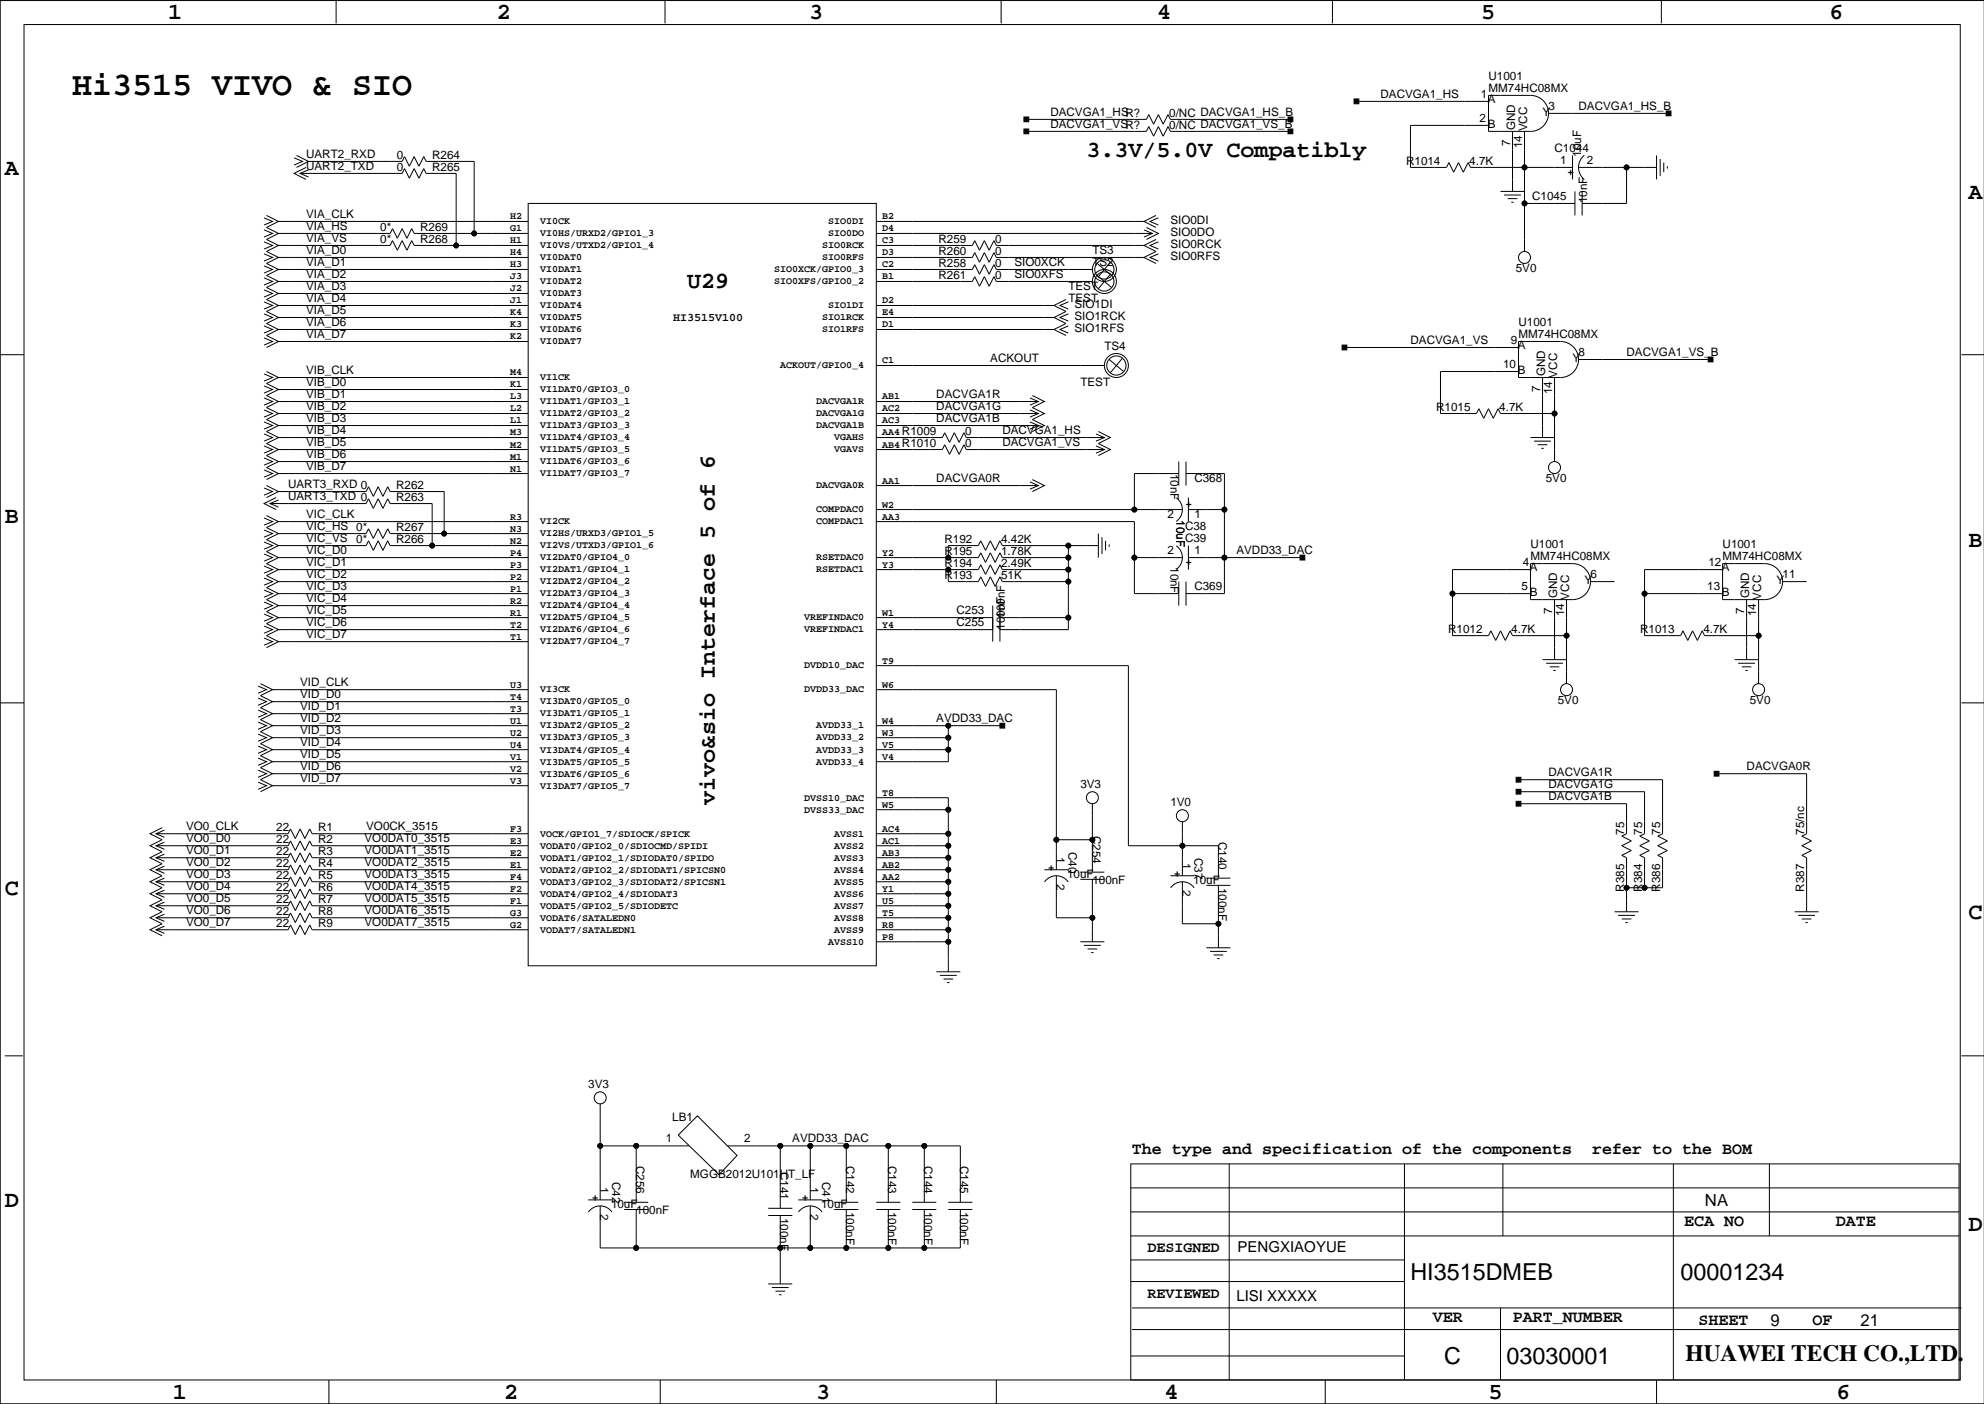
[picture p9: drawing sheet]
<svg xmlns="http://www.w3.org/2000/svg" width="420mm" height="297mm" viewBox="0 0 420 297" stroke-linecap="round" stroke-linejoin="round" font-family="sans-serif">
<g fill="none" stroke="#000" stroke-width=".21">
<path d="M0 -.1v297.1M71.1 0v4.9M140.7 0v4.9M211.8 0v4.9M281.9 0v4.9M351.5 0v4.9M5.1 5.2h409.7v286.8h-409.7zM419.9 .1h-419.9v296.9M62.2 33.4l1.8 .7-1.8 .8M62.7 32.9l2.6 1.2-2.6 1.3M63.5 36.7h21.6l.5-1 1 2 1-2 1 2 1.1-2 .5 1h6.3v15.2M64.8 35.4l-2.6 1.3 2.6 1.3"/>
<path d="M65.3 35.9l-1.8 .8 1.8 .8M65.3 34.1h19.8l.5-1 1 2.1 1-2.1 1 2.1 1.1-2.1 .5 1h10.1v15.3M217.2 27.8h25.4l.5-1 1 2 1-2 1 2 1-2 .5 1h25.4M217.2 25.3h25.4l.5-1.1 1 2.1 1-2.1 1 2.1 1-2.1 .5 1.1h25.4M287 21.4h28M315 20.2h8.8a3.8 3.8 0 0 1 3.9 3.8 3.8 3.8 0 0 1-3.9 3.8h-8.8zM315 26.5h-16.6v8.9h7.7l.5-1 1 2 1-2 1 2 1-2 .5 1h21.6M320 27.8v12.7M322.6 27.8v25.4M327.7 24h25.4M332.7 32.9v5.1M334 35.4h16.5"/>
<path d="M335.2 32.9a3.3 3.3 0 0 0 0 5.1M344.2 35.4v7.6h-9.4M350.5 32.9v5.1M351.3 33.6v3.6M352 34.4v2M352.8 35.2v.5M55.9 53.7l1.8 .8-1.8 .7M55.9 56.2l1.8 .8-1.8 .8M55.9 58.8l1.8 .7-1.8 .8M55.9 46.1l1.8 .7-1.8 .8M55.9 48.6l1.8 .8-1.8 .8M55.9 51.2l1.8 .7-1.8 .8"/>
<path d="M56.4 45.6l2.5 1.2-2.5 1.3 2.5 1.3-2.5 1.3 2.5 1.2-2.5 1.3 2.5 1.3-2.5 1.2 2.5 1.3-2.5 1.3 2.5 1.2-2.5 1.3 2.5 1.3-2.5 1.3 2.5 1.2-2.5 1.3 2.5 1.3-2.5 1.2 2.5 1.3-2.5 1.3 2.5 1.2-2.5 1.3M58.9 59.5h52.9M58.9 51.9h23.6l.6-1 1 2 1-2 1 2 1-2 .5 1h24.2M58.9 54.5h52.9M58.9 46.8h52.9M58.9 49.4h23.6l.6-1 1 2 1-2 1 2 1-2 .5 1h24.2M58.9 57h52.9M111.8 43h73.6v161.3h-73.6zM185.4 59.5h20.3l.5-1 1.1 2.1 1-2.1 1 2.1 1-2.1 .5 1h20.3M185.4 51.9h20.3l.5-1 1.1 2 1-2 1 2 1-2 .5 1h31.3M185.4 54.5h20.3l.5-1 1.1 2 1-2 1 2 1-2 .5 1h31.3M185.4 46.8h56.7"/>
<path d="M185.4 49.4h58.4M185.4 57h20.3l.5-1 1.1 2 1-2 1 2 1-2 .5 1h20.3M231.1 57h.1M231.1 54.5h.1M232.2 58.3l3 2.5M232.2 55.7l3 2.6M234.9 58l-2.5 3.1M234.9 55.5l-2.5 3M242.1 48.6l1.7 .8-1.7 .8M242.6 48.1l2.5 1.3-2.5 1.3M244.6 50.7l-2.5 1.2 2.5 1.3-2.5 1.3 2.5 1.2M244.6 45.6l-2.5 1.2 2.5 1.3"/>
<path d="M245.1 51.2l-1.8 .7 1.8 .8M245.1 53.7l-1.8 .8 1.8 .7M245.1 46.1l-1.8 .7 1.8 .8M317.5 40.5h5.1M318.3 41.3h3.5M319 42h2.1M319.8 42.8h.5M322.6 43h10.6M333.2 40.5v5.1M334.8 40.5v5.1M0 75h5.1M55.9 79.1l1.8 .8-1.8 .7"/>
<path d="M55.9 71.5l1.8 .7-1.8 .8M55.9 68.9l1.8 .8-1.8 .8M55.9 61.3l1.8 .8-1.8 .8M55.9 63.9l1.8 .7-1.8 .8M55.9 66.4l1.8 .8-1.8 .7M56.4 78.6l2.5 1.3-2.5 1.2 2.5 1.3-2.5 1.3 2.5 1.2-2.5 1.3 2.5 1.3-2.5 1.3 2.5 1.2-2.5 1.3 2.5 1.3-2.5 1.2 2.5 1.3-2.5 1.3 2.5 1.2-2.5 1.3 2.5 1.3-2.5 1.3M58.9 69.7h52.9M58.9 67.2h52.9M58.9 64.6h52.9M58.9 79.9h52.9M58.9 72.2h52.9M58.9 62.1h52.9"/>
<path d="M185.4 69.7h37.6M185.4 67.2h37.6M185.4 64.6h37.6M185.4 77.3h48.3M225.6 63.4l-2.6 1.2 2.6 1.3-2.6 1.3 2.6 1.2-2.6 1.3 2.6 1.3M226.1 66.4l-1.8 .8 1.8 .7M226.1 68.9l-1.8 .8 1.8 .8M226.1 63.9l-1.8 .7 1.8 .8M233.7 74.8h.1M234.7 76.1l3 2.5M237.5 75.8l-2.6 3.1M284.5 73.5h36.8"/>
<path d="M321.3 72.2h8.9a3.8 3.8 0 0 1 3.8 3.9 3.8 3.8 0 0 1-3.8 3.8h-8.9zM321.3 78.6h-16.5v8.9h7.6l.5-1 1 2 1.1-2 1 2 1-2 .5 1h11.4M326.4 79.9v12.7M328.9 79.9v17.7M334 76.1h27.9M415 75h4.9M55.9 81.6l1.8 .8-1.8 .8M55.9 84.2l1.8 .7-1.8 .8M55.9 86.7l1.8 .8-1.8 .8M55.9 89.3l1.8 .7-1.8 .8M55.9 91.8l1.8 .8-1.8 .7M55.9 94.3l1.8 .8-1.8 .8"/>
<path d="M55.9 96.9l1.8 .7-1.8 .8M55.9 99.4l1.8 .8-1.8 .8M58.9 92.6h52.9M58.9 87.5h52.9M58.9 95.1h52.9M58.9 90h52.9M58.9 84.9h52.9M58.9 82.4h52.9M58.9 97.6h52.9M185.4 92.6h14l.5-1 1 2 1-2 1 2 1.1-2 .5 1h29.2M185.4 87.5h34.3M185.4 95.1h14l.5-1 1 2 1-2 1 2 1.1-2 .5 1h29.2"/>
<path d="M185.4 90h34.3M185.4 84.9h34.3M217.9 84.2l1.8 .7-1.8 .8M217.9 86.7l1.8 .8-1.8 .8M217.9 89.3l1.8 .7-1.8 .8M218.4 83.7l2.6 1.2-2.6 1.3 2.6 1.3-2.6 1.3 2.6 1.2-2.6 1.3M231.9 94.3l1.8 .8-1.8 .8M231.9 91.8l1.8 .8-1.8 .7M232.4 91.3l2.5 1.3-2.5 1.2 2.5 1.3-2.5 1.3M249.4 97.6v5.1M251 97.6v5.1M323.8 92.6h5.1"/>
<path d="M324.6 93.3h3.6M325.4 94.1h2M326.1 94.9h.5M55.9 114.7l1.8 .7-1.8 .8M55.9 112.1l1.8 .8-1.8 .8M55.9 109.6l1.8 .7-1.8 .8M55.9 117.2l1.8 .8-1.8 .7M55.9 119.7l1.8 .8-1.8 .8M55.9 103.2l1.8 .8-1.8 .8M56.4 109.1l2.5 1.2-2.5 1.3 2.5 1.3-2.5 1.3 2.5 1.2-2.5 1.3 2.5 1.3-2.5 1.2 2.5 1.3-2.5 1.3 2.5 1.2-2.5 1.3 2.5 1.3-2.5 1.3 2.5 1.2-2.5 1.3 2.5 1.3-2.5 1.2 2.5 1.3-2.5 1.3 2.5 1.2-2.5 1.3M56.4 102.7l2.5 1.3-2.5 1.3M57.1 106.5h20.4l.5-1 1 2.1 1-2.1 1 2.1 1-2.1 .5 1h8.9v8.9"/>
<path d="M58.4 105.3l-2.5 1.2 2.5 1.3M58.9 105.8l-1.8 .7 1.8 .8M58.9 104h18.6l.5-1 1 2 1-2 1 2 1-2 .5 1h11.5v8.9M58.9 112.9h18.6l.5-1 1 2 1-2 1 2 1-2 .5 1h29.3M58.9 115.4h18.6l.5-1 1 2 1-2 1 2 1-2 .5 1h29.3M58.9 118h52.9M58.9 100.2h52.9M58.9 110.3h52.9M185.4 110.3h54.6v15.3h9.4M185.4 118h21.6l.5-1 1 2 1-2 1.1 2 1-2 .5 1h14M185.4 102.7h34.3M185.4 107.8h64.8"/>
<path d="M217.9 102l1.8 .7-1.8 .8M218.4 101.5l2.6 1.2-2.6 1.3M226.1 115.4v17.8h-14.5M232.4 115.4h-20.3l-.5-1-1 2-1.1-2-1 2-1-2-.5 1h-6.3v2.6M232.4 112.9v5.1M233.2 113.7v3.5M233.9 114.4v2M234.7 115.2v.5M240 118h10.2M248.9 115.5a3 3 0 0 1 0 5M248.9 105.3a3 3 0 0 1 0 5M249.4 100.2h-9.4v7.6"/>
<path d="M251 100.2h8.1v25.4h-8.1M251.5 118h24.1M251.5 105.3v5M251.5 115.4v5.1M251.5 107.8h7.6M323.8 119.2h8.9a3.8 3.8 0 0 1 3.9 3.8 3.8 3.8 0 0 1-3.9 3.9h-8.9zM364.5 119.2h8.9a3.8 3.8 0 0 1 3.8 3.8 3.8 3.8 0 0 1-3.8 3.9h-8.9zM55.9 135l1.8 .7-1.8 .8M55.9 132.4l1.8 .8-1.8 .8M55.9 122.3l1.8 .7-1.8 .8M55.9 124.8l1.8 .8-1.8 .8M55.9 127.4l1.8 .7-1.8 .8"/>
<path d="M55.9 129.9l1.8 .8-1.8 .7M58.9 120.5h52.9M58.9 125.6h52.9M58.9 123h52.9M58.9 130.7h52.9M58.9 133.2h52.9M58.9 135.7h52.9M58.9 128.1h52.9M185.4 120.5h21.6l.5-1 1 2 1-2 1.1 2 1-2 .5 1h14M185.4 130.7h24.7M185.4 133.2h24.7M200.7 120.5v2.5h6.3l.5-1 1 2.1 1-2.1 1.1 2.1 1-2.1 .5 1h14"/>
<path d="M210.1 128.1v7.6M211.6 130.7h14.5M211.6 128.1v7.6M249.4 123v5.1M251 123v5.1M307.3 125.6h16.5M323.8 120.5h-16.5v14h7.7l.5-1 1 2 1-2 1 2 1-2 .5 1h11.5M326.4 139.6h5.1M328.9 126.9v12.7M331.5 126.9v17.7M336.5 123h5.1M348 125.6h16.5"/>
<path d="M364.5 120.5h-16.5v14h7.6l.5-1 1 2 1-2 1.1 2 1-2 .5 1h11.4M367 139.6h5.1M369.6 126.9v12.7M372.1 126.9v17.7M377.2 123h5.1M0 148.7h5.1M54.6 147.7l1.8 .7-1.8 .8M54.6 150.2l1.8 .8-1.8 .8M54.6 152.8l1.8 .7-1.8 .8M54.6 155.3l1.8 .8-1.8 .7M54.6 157.8l1.8 .8-1.8 .8M54.6 145.1l1.8 .8-1.8 .8"/>
<path d="M55.1 144.6l2.6 1.3-2.6 1.3 2.6 1.2-2.6 1.3 2.6 1.3-2.6 1.3 2.6 1.2-2.6 1.3 2.6 1.3-2.6 1.2 2.6 1.3-2.6 1.3 2.6 1.2-2.6 1.3 2.6 1.3-2.6 1.3 2.6 1.2-2.6 1.3M57.7 156.1h54.1M57.7 153.5h54.1M57.7 158.6h54.1M57.7 145.9h54.1M57.7 151h54.1M57.7 148.4h54.1M185.4 156.1h15.3M185.4 153.5h26.7M185.4 158.6h15.3M185.4 145.9h38.1v38.1M185.4 140.8h53.4v38.1h19v6.9"/>
<path d="M200.7 153.5v7.6h-15.3M327.2 140.3h3.5M327.9 141.1h2M328.7 141.8h.5M367.8 140.3h3.5M368.6 141.1h2M369.3 141.8h.5M415 148.7h4.9M33 176.4h28l.5-1 1 2 1-2 1 2 1-2 .5 1h45.8M33 178.9h28l.5-1 1 2 1-2 1 2 1-2 .5 1h45.8M34.3 175.1l-2.6 1.3 2.6 1.3-2.6 1.2 2.6 1.3-2.6 1.3 2.6 1.2-2.6 1.3 2.6 1.3-2.6 1.2 2.6 1.3-2.6 1.3 2.6 1.3-2.6 1.2 2.6 1.3-2.6 1.3 2.6 1.2-2.6 1.3 2.6 1.3M34.8 175.6l-1.8 .8 1.8 .8"/>
<path d="M34.8 178.2l-1.8 .7 1.8 .8M54.6 165.5l1.8 .7-1.8 .8M54.6 162.9l1.8 .8-1.8 .8M54.6 160.4l1.8 .7-1.8 .8M57.7 161.1h54.1M57.7 166.2h54.1M57.7 163.7h54.1M185.4 168.8h15.3v36.8M185.4 171.3h15.3M185.4 176.4h15.3M185.4 178.9h15.3M223.5 177.7h7.6"/>
<path d="M231.1 170v14.5M250.2 173.8v11.5M321.3 170h22.9v6.4l-1 .5 2 1-2 1 2 1-2 1.1 1 .5v11.4M321.3 167.5h26.7v8.9l-1 .5 2 1-2 1 2 1-2 1.1 1 .5v6.3M321.3 165h30.5v11.4l-1 .5 2 1-2 1 2 1-2 1.1 1 .5v6.3h-7.6M363.2 163.7h19.1v12.7l-1 .5 2 1-2 1 2 1-2 1.1 1 .5v11.4M33 194.2h28l.5-1 1 2 1-2 1 2 1-2 .5 1h45.8M33 181.5h28l.5-1 1 2 1-2 1 2 1-2 .5 1h45.8M33 184h28l.5-1 1 2 1-2 1 2 1-2 .5 1h45.8M33 186.5h28l.5-1 1 2.1 1-2.1 1 2.1 1-2.1 .5 1h45.8M33 189.1h28l.5-1 1 2 1-2 1 2 1-2 .5 1h45.8M33 191.6h28l.5-1 1 2 1-2 1 2 1-2 .5 1h45.8"/>
<path d="M33 196.7h28l.5-1 1 2 1-2 1 2 1-2 .5 1h45.8M34.8 195.9l-1.8 .8 1.8 .8M34.8 180.7l-1.8 .8 1.8 .7M34.8 183.2l-1.8 .8 1.8 .8M34.8 185.8l-1.8 .7 1.8 .8M34.8 188.3l-1.8 .8 1.8 .8M34.8 190.9l-1.8 .7 1.8 .8M34.8 193.4l-1.8 .8 1.8 .7M185.4 194.2h15.3M185.4 181.5h15.3M185.4 184h15.3M185.4 186.5h15.3"/>
<path d="M185.4 189.1h15.3M185.4 191.6h15.3M185.4 196.7h15.3M185.4 199.2h15.3M221 184h5.1M221 186.6a3 3 0 0 1 5 0M223.5 185.3v8.9h7.6M228.6 199.2h5.1M228.6 184.5h5.1M228.6 186h5.1M231.1 186v13.2M247.6 185.3h5.1"/>
<path d="M247.7 187.8a3 3 0 0 1 5 0M250.2 186.5v8.9h7.6M255.3 185.8h5M255.3 187.3h5M257.8 187.3v13.2M341.6 192.9h5.1M342.4 193.7h3.5M343.2 194.4h2M343.9 195.2h.5M379.7 192.9h5.1M380.5 193.7h3.5M381.3 194.4h2"/>
<path d="M382 195.2h.5M198.1 205.6h5.1M198.9 206.4h3.5M199.6 207.1h2.1M200.4 207.9h.5M229.4 200h3.5M230.1 200.8h2.1M230.9 201.5h.5M255.3 200.5h5M256 201.3h3.6M256.8 202h2M257.6 202.8h.5"/>
<path d="M1 223.4h3.8M127 233.5v20.4M415 223.4h4.9M124.5 253.9h5M124.5 256.4a3 3 0 0 1 5 0M127 255.1v8.9h76.2v-8.1M127 242.4h18.8M132.1 254.4h5.1M132.1 255.9h5.1M134.6 242.4v12M134.6 255.9v8.1M143.5 240.1l4.1-4 8.4 8.4-3.9 4z"/>
<path d="M153.9 242.4h49.3v12M162.6 255.6h5M162.6 257.2h5M165.1 242.4v13.2M165.1 257.2v14.4M168.9 253.9h5.1M169 256.4a3 3 0 0 1 4.9 0M171.4 242.4v11.5M171.4 255.1v8.9M176.5 254.4h5.1M176.5 255.9h5.1M179.1 242.4v12"/>
<path d="M179.1 255.9v8.1M185.4 254.4h5.1M185.4 255.9h5.1M188 242.4v12M188 255.9v8.1M193 254.4h5.1M193 255.9h5.1M195.6 242.4v12M195.6 255.9v8.1M200.7 254.4h5M200.7 255.9h5M239.3 246.2h175.2v45.8h-175.2z"/>
<path d="M239.3 251.3h175.2M239.3 256.4h175.2M260.1 246.2v45.8M297.2 246.2v45.8M318 246.2v15.3M354.1 246.2v45.8M374.4 246.2v15.3M162.6 271.6h5M163.3 272.4h3.6M164.1 273.2h2M164.8 273.9h.6M239.3 266.6h57.9"/>
<path d="M239.3 261.5h175.2M239.3 271.1h57.9M239.5 276.7h175.5M317.5 276.7v15.3M0 297h419.9M69.6 292v5M139.7 292v5M210.8 292v5M239.3 286.9h57.9M239.5 281.3h175M280.4 292v5M350.5 292v5"/>
<path d="M383.5 287.4h.1"/>
<circle cx="322.6" cy="35.4" r=".51"/>
<circle cx="344.2" cy="35.4" r=".51"/>
<circle cx="96.5" cy="51.9" r=".51"/>
<circle cx="100.3" cy="49.4" r=".51"/>
<circle cx="233.7" cy="59.5" r="2.03"/>
<circle cx="233.7" cy="57" r="2.03"/>
<circle cx="233.7" cy="59.5" r="2.54"/>
<circle cx="233.7" cy="57" r="2.54"/>
<circle cx="322.6" cy="54.5" r="1.27"/>
<circle cx="322.6" cy="43" r=".51"/>
<circle cx="236.2" cy="77.3" r="2.03"/>
<circle cx="236.2" cy="77.3" r="2.54"/>
<circle cx="328.9" cy="98.9" r="1.27"/>
<circle cx="328.9" cy="87.5" r=".51"/>
<circle cx="91.4" cy="115.4" r=".51"/>
<circle cx="94" cy="112.9" r=".51"/>
<circle cx="200.7" cy="118" r=".51"/>
<circle cx="226.1" cy="118" r=".51"/>
<circle cx="226.1" cy="115.4" r=".51"/>
<circle cx="240" cy="107.8" r=".51"/>
<circle cx="240" cy="118" r=".51"/>
<circle cx="259.1" cy="107.8" r=".51"/>
<circle cx="259.1" cy="118" r=".51"/>
<circle cx="200.7" cy="120.5" r=".51"/>
<circle cx="226.1" cy="120.5" r=".51"/>
<circle cx="226.1" cy="130.7" r=".51"/>
<circle cx="226.1" cy="123" r=".51"/>
<circle cx="307.3" cy="125.6" r=".51"/>
<circle cx="331.5" cy="134.5" r=".51"/>
<circle cx="348" cy="125.6" r=".51"/>
<circle cx="372.1" cy="134.5" r=".51"/>
<circle cx="200.7" cy="153.5" r=".51"/>
<circle cx="200.7" cy="158.6" r=".51"/>
<circle cx="200.7" cy="156.1" r=".51"/>
<circle cx="331.5" cy="145.9" r="1.27"/>
<circle cx="372.1" cy="145.9" r="1.27"/>
<circle cx="200.7" cy="176.4" r=".51"/>
<circle cx="200.7" cy="171.3" r=".51"/>
<circle cx="200.7" cy="178.9" r=".51"/>
<circle cx="223.5" cy="177.7" r=".51"/>
<circle cx="231.1" cy="168.8" r="1.27"/>
<circle cx="231.1" cy="177.7" r=".51"/>
<circle cx="250.2" cy="172.6" r="1.27"/>
<circle cx="250.2" cy="178.9" r=".51"/>
<circle cx="200.7" cy="189.1" r=".51"/>
<circle cx="200.7" cy="184" r=".51"/>
<circle cx="200.7" cy="194.2" r=".51"/>
<circle cx="200.7" cy="199.2" r=".51"/>
<circle cx="200.7" cy="181.5" r=".51"/>
<circle cx="200.7" cy="191.6" r=".51"/>
<circle cx="200.7" cy="196.7" r=".51"/>
<circle cx="200.7" cy="186.5" r=".51"/>
<circle cx="231.1" cy="194.2" r=".51"/>
<circle cx="257.8" cy="195.4" r=".51"/>
<circle cx="344.2" cy="187.8" r=".51"/>
<circle cx="348" cy="187.8" r=".51"/>
<circle cx="127" cy="232.3" r="1.27"/>
<circle cx="127" cy="242.4" r=".51"/>
<circle cx="134.6" cy="242.4" r=".51"/>
<circle cx="165.1" cy="242.4" r=".51"/>
<circle cx="171.4" cy="242.4" r=".51"/>
<circle cx="179.1" cy="242.4" r=".51"/>
<circle cx="188" cy="242.4" r=".51"/>
<circle cx="195.6" cy="242.4" r=".51"/>
<circle cx="134.6" cy="264" r=".51"/>
<circle cx="165.1" cy="264" r=".51"/>
<circle cx="171.4" cy="264" r=".51"/>
<circle cx="179.1" cy="264" r=".51"/>
<circle cx="188" cy="264" r=".51"/>
<circle cx="195.6" cy="264" r=".51"/>
</g>
<g fill="#000" stroke="#000" stroke-width=".21">
<path d="M216.7 24.8h1v1h-1z" fill-rule="evenodd"/>
<path d="M216.7 27.3h1v1h-1z" fill-rule="evenodd"/>
<path d="M272.5 24.8h1.1v1h-1.1z" fill-rule="evenodd"/>
<path d="M272.5 27.3h1.1v1h-1.1z" fill-rule="evenodd"/>
<path d="M286.5 20.9h1v1.1h-1z" fill-rule="evenodd"/>
<path d="M352.6 23.5h1v1h-1z" fill-rule="evenodd"/>
<path d="M284 73h1v1h-1z" fill-rule="evenodd"/>
<path d="M361.4 75.6h1.1v1h-1.1z" fill-rule="evenodd"/>
<path d="M275.1 117.5h1v1h-1z" fill-rule="evenodd"/>
<path d="M211.6 153h1v1h-1z" fill-rule="evenodd"/>
<path d="M320.8 169.5h1v1h-1z" fill-rule="evenodd"/>
<path d="M320.8 167h1v1h-1z" fill-rule="evenodd"/>
<path d="M320.8 164.5h1v1h-1z" fill-rule="evenodd"/>
<path d="M362.7 163.2h1v1h-1z" fill-rule="evenodd"/>
<circle cx="322.6" cy="35.4" r=".51"/>
<circle cx="344.2" cy="35.4" r=".51"/>
<circle cx="96.5" cy="51.9" r=".51"/>
<circle cx="100.3" cy="49.4" r=".51"/>
<circle cx="322.6" cy="43" r=".51"/>
<circle cx="328.9" cy="87.5" r=".51"/>
<circle cx="91.4" cy="115.4" r=".51"/>
<circle cx="94" cy="112.9" r=".51"/>
<circle cx="200.7" cy="118" r=".51"/>
<circle cx="226.1" cy="118" r=".51"/>
<circle cx="226.1" cy="115.4" r=".51"/>
<circle cx="240" cy="107.8" r=".51"/>
<circle cx="240" cy="118" r=".51"/>
<circle cx="259.1" cy="107.8" r=".51"/>
<circle cx="259.1" cy="118" r=".51"/>
<circle cx="200.7" cy="120.5" r=".51"/>
<circle cx="226.1" cy="120.5" r=".51"/>
<circle cx="226.1" cy="130.7" r=".51"/>
<circle cx="226.1" cy="123" r=".51"/>
<circle cx="307.3" cy="125.6" r=".51"/>
<circle cx="331.5" cy="134.5" r=".51"/>
<circle cx="348" cy="125.6" r=".51"/>
<circle cx="372.1" cy="134.5" r=".51"/>
<circle cx="200.7" cy="153.5" r=".51"/>
<circle cx="200.7" cy="158.6" r=".51"/>
<circle cx="200.7" cy="156.1" r=".51"/>
<circle cx="200.7" cy="176.4" r=".51"/>
<circle cx="200.7" cy="171.3" r=".51"/>
<circle cx="200.7" cy="178.9" r=".51"/>
<circle cx="223.5" cy="177.7" r=".51"/>
<circle cx="231.1" cy="177.7" r=".51"/>
<circle cx="250.2" cy="178.9" r=".51"/>
<circle cx="200.7" cy="189.1" r=".51"/>
<circle cx="200.7" cy="184" r=".51"/>
<circle cx="200.7" cy="194.2" r=".51"/>
<circle cx="200.7" cy="199.2" r=".51"/>
<circle cx="200.7" cy="181.5" r=".51"/>
<circle cx="200.7" cy="191.6" r=".51"/>
<circle cx="200.7" cy="196.7" r=".51"/>
<circle cx="200.7" cy="186.5" r=".51"/>
<circle cx="231.1" cy="194.2" r=".51"/>
<circle cx="257.8" cy="195.4" r=".51"/>
<circle cx="344.2" cy="187.8" r=".51"/>
<circle cx="348" cy="187.8" r=".51"/>
<circle cx="127" cy="242.4" r=".51"/>
<circle cx="134.6" cy="242.4" r=".51"/>
<circle cx="165.1" cy="242.4" r=".51"/>
<circle cx="171.4" cy="242.4" r=".51"/>
<circle cx="179.1" cy="242.4" r=".51"/>
<circle cx="188" cy="242.4" r=".51"/>
<circle cx="195.6" cy="242.4" r=".51"/>
<circle cx="134.6" cy="264" r=".51"/>
<circle cx="165.1" cy="264" r=".51"/>
<circle cx="171.4" cy="264" r=".51"/>
<circle cx="179.1" cy="264" r=".51"/>
<circle cx="188" cy="264" r=".51"/>
<circle cx="195.6" cy="264" r=".51"/>
</g>
<text font-size="7.1" x="15.2" y="20">Hi3515 VIVO &amp; SIO</text>
<g font-size="4.9">
<text x="35.6" y="3.9">1</text>
<text x="105.2" y="3.9">2</text>
<text x="171.2" y="3.9">3</text>
<text x="244.9" y="3.9">4</text>
<text x="313.4" y="3.9">5</text>
<text x="387.1" y="3.9">6</text>
<text x="229.9" y="33.1">3.3V/5.0V Compatibly</text>
<text x="1" y="36.9">A</text>
<text x="416.6" y="42">A</text>
<text x="145.4" y="60.9">U29</text>
<text x="1" y="110.6">B</text>
<text x="416.6" y="115.7">B</text>
<text x="151.2" y="170.3" transform="rotate(-90 151.2 170.3)">vivo&amp;sio Interface 5 of 6</text>
<text x="1" y="189.3">C</text>
<text x="416.6" y="194.4">C</text>
<text x="1" y="255.4">D</text>
<text x="416.6" y="260.5">D</text>
<text x="298.5" y="270.9">HI3515DMEB</text>
<text x="355.6" y="270.9">00001234</text>
<text x="305.6" y="288.7">C</text>
<text x="318.8" y="288.7">03030001</text>
<text x="356.6" y="288">HUAWEI TECH CO.,LTD.</text>
<text x="36.6" y="296">1</text>
<text x="106.7" y="296">2</text>
<text x="172.7" y="296">3</text>
<text x="246.4" y="296">4</text>
<text x="315" y="296">5</text>
<text x="388.6" y="296">6</text>
</g>
<g font-size="3.5">
<text x="239.5" y="244.2">The type and specification of the components</text>
<text x="336.9" y="244.2">refer to the BOM</text>
<text x="360.8" y="255.1">NA</text>
<text x="356.4" y="259.4">ECA NO</text>
<text x="388.5" y="259.4">DATE</text>
<text x="303.1" y="279.7">VER</text>
<text x="320.1" y="279.7">PART_NUMBER</text>
<text x="359.4" y="280.3">SHEET</text>
<text x="374.6" y="280.5">9</text>
<text x="383.5" y="280.3">OF</text>
<text x="393.7" y="280.5">21</text>
</g>
<g font-size="3.2">
<text x="242.8" y="264.9">DESIGNED</text>
<text x="261.9" y="264.9">PENGXIAOYUE</text>
<text x="242.8" y="274.5">REVIEWED</text>
<text x="261.6" y="275.3">LISI XXXXX</text>
</g>
<g font-size="2.5">
<text x="315" y="16.9">U1001</text>
<text x="292.1" y="20.7">DACVGA1_HS</text>
<text x="313.3" y="20.7">1</text>
<text x="314.8" y="21.7">A</text>
<text x="315" y="19.4">MM74HC08MX</text>
<text x="327.7" y="23.3">3</text>
<text x="334" y="23.3">DACVGA1_HS_B</text>
<text x="222.2" y="27.1">DACVGA1_VSR?</text>
<text x="222.2" y="24.5">DACVGA1_HSR?</text>
<text x="247.4" y="24.8">0/NC DACVGA1_HS_B</text>
<text x="247.4" y="27.3">0/NC DACVGA1_VS_B</text>
<text x="313.1" y="25.8">2</text>
<text x="314.8" y="27.1">B</text>
<text x="320.6" y="27.5" transform="rotate(-90 320.6 27.5)">GND</text>
<text x="323.1" y="27.8" transform="rotate(-90 323.1 27.8)">VCC</text>
<text x="326.4" y="24.5">Y</text>
<text x="64.8" y="33.4">UART2_RXD</text>
<text x="64.8" y="36">UART2_TXD</text>
<text x="84" y="33.7">0</text>
<text x="91.4" y="33.7">R264</text>
<text x="297.5" y="34.9">R1014</text>
<text x="310.9" y="34.9">4.7K</text>
<text x="319.5" y="30.8" transform="rotate(-90 319.5 30.8)">7</text>
<text x="322.1" y="31.4" transform="rotate(-90 322.1 31.4)">14</text>
<text x="328.9" y="32.1">C1044</text>
<text x="330.1" y="34.7">1</text>
<text x="334.5" y="33.1" transform="rotate(-90 334.5 33.1)">10uF</text>
<text x="335.8" y="34.7">2</text>
<text x="84" y="36.2">0</text>
<text x="91.4" y="36.2">R265</text>
<text x="333" y="37.2" transform="rotate(-90 333 37.2)">+</text>
<text x="64.8" y="46.1">VIA_CLK</text>
<text x="247.6" y="47.4">SIO0DI</text>
<text x="324.2" y="42.3">C1045</text>
<text x="335.8" y="43" transform="rotate(-90 335.8 43)">10nF</text>
<text x="64.8" y="48.7">VIA_HS</text>
<text x="64.8" y="53.7">VIA_D0</text>
<text x="64.8" y="51.2">VIA_VS</text>
<text x="80.5" y="48.9">0*</text>
<text x="80.5" y="51.4">0*</text>
<text x="88.9" y="48.9">R269</text>
<text x="88.9" y="51.4">R268</text>
<text x="198.6" y="54">R260</text>
<text x="198.6" y="51.4">R259</text>
<text x="210.6" y="54">0</text>
<text x="210.6" y="51.4">0</text>
<text x="231.1" y="53.7">TS3</text>
<text x="247.6" y="52.5">SIO0RCK</text>
<text x="247.6" y="49.9">SIO0DO</text>
<text x="64.8" y="58.8">VIA_D2</text>
<text x="64.8" y="56.3">VIA_D1</text>
<text x="198.6" y="56.5">R258</text>
<text x="198.6" y="59.1">R261</text>
<text x="210.6" y="56.5">0</text>
<text x="210.6" y="59.1">0</text>
<text x="214.6" y="56.3">SIO0XCK</text>
<text x="214.6" y="58.8">SIO0XFS</text>
<text x="231.1" y="56.3">TS2</text>
<text x="247.6" y="55">SIO0RFS</text>
<text x="320.7" y="57.5">5V0</text>
<text x="64.8" y="61.4">VIA_D3</text>
<text x="64.8" y="63.9">VIA_D4</text>
<text x="226.1" y="63.9">TEST</text>
<text x="226.1" y="61.4">TEST</text>
<text x="227.3" y="65.2">SIO1DI</text>
<text x="64.8" y="69">VIA_D6</text>
<text x="64.8" y="66.4">VIA_D5</text>
<text x="64.8" y="71.5">VIA_D7</text>
<text x="142.5" y="67.9">HI3515V100</text>
<text x="227.3" y="67.7">SIO1RCK</text>
<text x="227.3" y="70.2">SIO1RFS</text>
<text x="321.3" y="71.5">MM74HC08MX</text>
<text x="321.3" y="69">U1001</text>
<text x="209.5" y="76.6">ACKOUT</text>
<text x="233.7" y="74.1">TS4</text>
<text x="298.5" y="72.8">DACVGA1_VS</text>
<text x="318.1" y="77.9">10</text>
<text x="319.7" y="72.8">9</text>
<text x="321.2" y="73.8">A</text>
<text x="332.7" y="76.6">Y</text>
<text x="334" y="75.3">8</text>
<text x="344.2" y="75.3">DACVGA1_VS_B</text>
<text x="64.8" y="81.7">VIB_D0</text>
<text x="64.8" y="79.1">VIB_CLK</text>
<text x="228.6" y="81.7">TEST</text>
<text x="321.2" y="79.1">B</text>
<text x="325.9" y="82.9" transform="rotate(-90 325.9 82.9)">7</text>
<text x="326.9" y="79.6" transform="rotate(-90 326.9 79.6)">GND</text>
<text x="328.4" y="83.4" transform="rotate(-90 328.4 83.4)">14</text>
<text x="329.5" y="79.9" transform="rotate(-90 329.5 79.9)">VCC</text>
<text x="64.8" y="86.8">VIB_D2</text>
<text x="64.8" y="89.3">VIB_D3</text>
<text x="64.8" y="84.2">VIB_D1</text>
<text x="198.1" y="84.2">DACVGA1R</text>
<text x="198.1" y="89.3">DACVGA1B</text>
<text x="198.1" y="86.8">DACVGA1G</text>
<text x="303.9" y="87">R1015</text>
<text x="317.2" y="87">4.7K</text>
<text x="64.8" y="94.4">VIB_D5</text>
<text x="64.8" y="91.8">VIB_D4</text>
<text x="190.8" y="94.6">R1010</text>
<text x="190.8" y="92.1">R1009</text>
<text x="204.2" y="94.6">0</text>
<text x="204.2" y="92.1">0</text>
<text x="212.1" y="91.8">DACVGA1_HS</text>
<text x="212.1" y="94.4">DACVGA1_VS</text>
<text x="64.8" y="99.5">VIB_D7</text>
<text x="64.8" y="96.9">VIB_D6</text>
<text x="198.1" y="102">DACVGA0R</text>
<text x="247.6" y="100.2" transform="rotate(90 247.6 100.2)">10nF</text>
<text x="252.7" y="102">C368</text>
<text x="327.1" y="102">5V0</text>
<text x="61" y="105.8">UART3_TXD 0</text>
<text x="61" y="103.3">UART3_RXD 0</text>
<text x="83.8" y="106.1">R263</text>
<text x="83.8" y="103.5">R262</text>
<text x="250.9" y="106" transform="rotate(90 250.9 106)">+</text>
<text x="64.8" y="109.6">VIC_CLK</text>
<text x="64.8" y="112.2">VIC_HS 0*</text>
<text x="83.8" y="112.4">R267</text>
<text x="247" y="109.6">2</text>
<text x="248.9" y="110.1" transform="rotate(90 248.9 110.1)">10uF</text>
<text x="250.7" y="112.1">C38</text>
<text x="252.7" y="109.6">1</text>
<text x="64.8" y="117.2">VIC_D0</text>
<text x="64.8" y="119.8">VIC_D1</text>
<text x="64.8" y="114.7">VIC_VS</text>
<text x="75.4" y="114.9">0*</text>
<text x="83.8" y="114.9">R266</text>
<text x="199.8" y="117.5">R195</text>
<text x="199.8" y="114.9">R192</text>
<text x="211.8" y="117.5">1.78K</text>
<text x="211.8" y="114.9">4.42K</text>
<text x="247" y="117.2">2</text>
<text x="247.6" y="120" transform="rotate(90 247.6 120)">10nF</text>
<text x="250.7" y="114.7">C39</text>
<text x="250.9" y="118.3" transform="rotate(90 250.9 118.3)">+</text>
<text x="252.7" y="117.2">1</text>
<text x="261.6" y="117.2">AVDD33_DAC</text>
<text x="322.2" y="119.8">4</text>
<text x="323.9" y="118.5">MM74HC08MX</text>
<text x="323.9" y="116">U1001</text>
<text x="361.5" y="119.8">12</text>
<text x="364.5" y="118.5">MM74HC08MX</text>
<text x="364.5" y="116">U1001</text>
<text x="64.8" y="122.3">VIC_D2</text>
<text x="64.8" y="124.9">VIC_D3</text>
<text x="199.8" y="122.6">R193</text>
<text x="199.8" y="120">R194</text>
<text x="211.8" y="122.6">51K</text>
<text x="211.8" y="120">2.49K</text>
<text x="252.7" y="124.9">C369</text>
<text x="322" y="124.9">5</text>
<text x="323.7" y="120.8">A</text>
<text x="335.3" y="123.6">Y</text>
<text x="336.6" y="122.3">6</text>
<text x="361.2" y="124.9">13</text>
<text x="364.4" y="120.8">A</text>
<text x="375.9" y="123.6">Y</text>
<text x="377.2" y="122.3">11</text>
<text x="64.8" y="127.4">VIC_D4</text>
<text x="64.8" y="129.9">VIC_D5</text>
<text x="202.4" y="129.9">C253</text>
<text x="212.6" y="130.7" transform="rotate(-90 212.6 130.7)">100nF</text>
<text x="323.7" y="126.1">B</text>
<text x="328.4" y="129.9" transform="rotate(-90 328.4 129.9)">7</text>
<text x="329.5" y="126.6" transform="rotate(-90 329.5 126.6)">GND</text>
<text x="331" y="130.4" transform="rotate(-90 331 130.4)">14</text>
<text x="332" y="126.9" transform="rotate(-90 332 126.9)">VCC</text>
<text x="364.4" y="126.1">B</text>
<text x="369.1" y="129.9" transform="rotate(-90 369.1 129.9)">7</text>
<text x="370.1" y="126.6" transform="rotate(-90 370.1 126.6)">GND</text>
<text x="371.6" y="130.4" transform="rotate(-90 371.6 130.4)">14</text>
<text x="372.6" y="126.9" transform="rotate(-90 372.6 126.9)">VCC</text>
<text x="64.8" y="132.5">VIC_D6</text>
<text x="64.8" y="135">VIC_D7</text>
<text x="202.4" y="132.5">C255</text>
<text x="212.6" y="133.2" transform="rotate(-90 212.6 133.2)">100nF</text>
<text x="306.4" y="134">R1012</text>
<text x="319.8" y="134">4.7K</text>
<text x="347.1" y="134">R1013</text>
<text x="360.4" y="134">4.7K</text>
<text x="63.5" y="147.7">VID_D0</text>
<text x="63.5" y="145.2">VID_CLK</text>
<text x="329.6" y="149">5V0</text>
<text x="370.3" y="149">5V0</text>
<text x="63.5" y="152.8">VID_D2</text>
<text x="63.5" y="155.3">VID_D3</text>
<text x="63.5" y="150.3">VID_D1</text>
<text x="198.1" y="152.8">AVDD33_DAC</text>
<text x="63.5" y="157.9">VID_D4</text>
<text x="63.5" y="160.4">VID_D5</text>
<text x="63.5" y="163">VID_D6</text>
<text x="63.5" y="165.5">VID_D7</text>
<text x="228.6" y="166.8">3V3</text>
<text x="327.7" y="164.2">DACVGA1R</text>
<text x="327.7" y="166.8">DACVGA1G</text>
<text x="369.6" y="163">DACVGA0R</text>
<text x="247.6" y="170.6">1V0</text>
<text x="327.7" y="169.3">DACVGA1B</text>
<text x="39.4" y="178.2">VO0_D0</text>
<text x="39.4" y="175.7">VO0_CLK</text>
<text x="58.5" y="178.4">22</text>
<text x="58.5" y="175.9">22</text>
<text x="67.3" y="178.4">R2</text>
<text x="67.3" y="175.9">R1</text>
<text x="77.1" y="178.2">VO0DAT0_3515</text>
<text x="77.5" y="175.7">VO0CK_3515</text>
<text x="231.1" y="176.8" transform="rotate(90 231.1 176.8)">C254</text>
<text x="257.8" y="178.1" transform="rotate(90 257.8 178.1)">C140</text>
<text x="343.7" y="176.6" transform="rotate(-90 343.7 176.6)">75</text>
<text x="347.5" y="176.6" transform="rotate(-90 347.5 176.6)">75</text>
<text x="351.3" y="176.6" transform="rotate(-90 351.3 176.6)">75</text>
<text x="381.8" y="176.6" transform="rotate(-90 381.8 176.6)">75/nc</text>
<text x="39.4" y="180.7">VO0_D1</text>
<text x="39.4" y="183.3">VO0_D2</text>
<text x="39.4" y="185.8">VO0_D3</text>
<text x="58.5" y="183.5">22</text>
<text x="58.5" y="181">22</text>
<text x="67.3" y="183.5">R4</text>
<text x="67.3" y="181">R3</text>
<text x="77.1" y="180.7">VO0DAT1_3515</text>
<text x="77.1" y="183.3">VO0DAT2_3515</text>
<text x="77.1" y="185.8">VO0DAT3_3515</text>
<text x="221.7" y="184.3">+</text>
<text x="223.5" y="181.4" transform="rotate(90 223.5 181.4)">1</text>
<text x="225.8" y="185.8">10uF</text>
<text x="226.1" y="180.2" transform="rotate(90 226.1 180.2)">C40</text>
<text x="248.4" y="185.5">+</text>
<text x="250.2" y="182.6" transform="rotate(90 250.2 182.6)">1</text>
<text x="252.7" y="181.5" transform="rotate(90 252.7 181.5)">C37</text>
<text x="39.4" y="188.4">VO0_D4</text>
<text x="39.4" y="190.9">VO0_D5</text>
<text x="58.5" y="191.1">22</text>
<text x="58.5" y="188.6">22</text>
<text x="58.5" y="186.1">22</text>
<text x="67.3" y="191.1">R7</text>
<text x="67.3" y="188.6">R6</text>
<text x="67.3" y="186.1">R5</text>
<text x="77.1" y="188.4">VO0DAT4_3515</text>
<text x="77.1" y="190.9">VO0DAT5_3515</text>
<text x="223.5" y="187.1" transform="rotate(90 223.5 187.1)">2</text>
<text x="231.1" y="187.1">100nF</text>
<text x="250.2" y="188.3" transform="rotate(90 250.2 188.3)">2</text>
<text x="252.5" y="187.1">10uF</text>
<text x="257.8" y="187.8" transform="rotate(90 257.8 187.8)">100nF</text>
<text x="343.7" y="188.6" transform="rotate(-90 343.7 188.6)">R385</text>
<text x="347.5" y="188.6" transform="rotate(-90 347.5 188.6)">R384</text>
<text x="351.3" y="188.6" transform="rotate(-90 351.3 188.6)">R386</text>
<text x="381.8" y="188.6" transform="rotate(-90 381.8 188.6)">R387</text>
<text x="39.4" y="193.4">VO0_D6</text>
<text x="39.4" y="196">VO0_D7</text>
<text x="58.5" y="196.2">22</text>
<text x="58.5" y="193.7">22</text>
<text x="67.3" y="196.2">R9</text>
<text x="67.3" y="193.7">R8</text>
<text x="77.1" y="196">VO0DAT7_3515</text>
<text x="77.1" y="193.4">VO0DAT6_3515</text>
<text x="124.5" y="230.3">3V3</text>
<text x="142.2" y="237.1">LB1</text>
<text x="140.9" y="241.7">1</text>
<text x="157.5" y="241.7">2</text>
<text x="167.6" y="241.7">AVDD33_DAC</text>
<text x="127" y="251.2" transform="rotate(90 127 251.2)">1</text>
<text x="129.5" y="250" transform="rotate(90 129.5 250)">C42</text>
<text x="134.6" y="246.7" transform="rotate(90 134.6 246.7)">C256</text>
<text x="146" y="249.3">MGGB2012U101HT_LF</text>
<text x="165.1" y="248" transform="rotate(90 165.1 248)">C141</text>
<text x="171.4" y="251.2" transform="rotate(90 171.4 251.2)">1</text>
<text x="174" y="250" transform="rotate(90 174 250)">C41</text>
<text x="179.1" y="246.7" transform="rotate(90 179.1 246.7)">C142</text>
<text x="188" y="246.7" transform="rotate(90 188 246.7)">C143</text>
<text x="195.6" y="246.7" transform="rotate(90 195.6 246.7)">C144</text>
<text x="203.2" y="246.7" transform="rotate(90 203.2 246.7)">C145</text>
<text x="125.2" y="254.1">+</text>
<text x="127" y="256.9" transform="rotate(90 127 256.9)">2</text>
<text x="129.3" y="255.7">10uF</text>
<text x="134.6" y="256.9">100nF</text>
<text x="165.1" y="257.7" transform="rotate(90 165.1 257.7)">100nF</text>
<text x="169.7" y="254.1">+</text>
<text x="171.4" y="256.9" transform="rotate(90 171.4 256.9)">2</text>
<text x="173.7" y="255.7">10uF</text>
<text x="179.1" y="256.4" transform="rotate(90 179.1 256.4)">100nF</text>
<text x="188" y="256.4" transform="rotate(90 188 256.4)">100nF</text>
<text x="195.6" y="256.4" transform="rotate(90 195.6 256.4)">100nF</text>
<text x="203.2" y="256.4" transform="rotate(90 203.2 256.4)">100nF</text>
</g>
<g font-size="2.1">
<text x="107.9" y="46.4">H2</text>
<text x="114.3" y="47.4">VI0CK</text>
<text x="175.3" y="47.4">SIO0DI</text>
<text x="186.7" y="46.4">B2</text>
<text x="107.9" y="51.5">H1</text>
<text x="107.9" y="49">G1</text>
<text x="114.3" y="52.5">VI0VS/UTXD2/GPIO1_4</text>
<text x="114.3" y="50">VI0HS/URXD2/GPIO1_3</text>
<text x="174" y="52.5">SIO0RCK</text>
<text x="175.3" y="50">SIO0DO</text>
<text x="186.7" y="51.5">C3</text>
<text x="186.7" y="49">D4</text>
<text x="107.9" y="54">H4</text>
<text x="107.9" y="56.6">H3</text>
<text x="107.9" y="59.1">J3</text>
<text x="114.3" y="55.1">VI0DAT0</text>
<text x="114.3" y="57.6">VI0DAT1</text>
<text x="163.8" y="57.6">SIO0XCK/GPIO0_3</text>
<text x="174" y="55.1">SIO0RFS</text>
<text x="186.7" y="54">D3</text>
<text x="186.7" y="56.6">C2</text>
<text x="186.7" y="59.1">B1</text>
<text x="107.9" y="61.7">J2</text>
<text x="107.9" y="64.2">J1</text>
<text x="114.3" y="60.1">VI0DAT2</text>
<text x="114.3" y="62.7">VI0DAT3</text>
<text x="114.3" y="65.2">VI0DAT4</text>
<text x="163.8" y="60.1">SIO0XFS/GPIO0_2</text>
<text x="175.3" y="65.2">SIO1DI</text>
<text x="186.7" y="64.2">D2</text>
<text x="107.9" y="66.7">K4</text>
<text x="107.9" y="69.3">K3</text>
<text x="107.9" y="71.8">K2</text>
<text x="114.3" y="67.8">VI0DAT5</text>
<text x="114.3" y="70.3">VI0DAT6</text>
<text x="174" y="67.8">SIO1RCK</text>
<text x="174" y="70.3">SIO1RFS</text>
<text x="186.7" y="66.7">E4</text>
<text x="186.7" y="69.3">D1</text>
<text x="114.3" y="72.8">VI0DAT7</text>
<text x="165.1" y="77.9">ACKOUT/GPIO0_4</text>
<text x="186.7" y="76.9">C1</text>
<text x="107.9" y="79.4">M4</text>
<text x="107.9" y="82">K1</text>
<text x="114.3" y="80.5">VI1CK</text>
<text x="114.3" y="83">VI1DAT0/GPIO3_0</text>
<text x="107.9" y="84.5">L3</text>
<text x="107.9" y="87.1">L2</text>
<text x="107.9" y="89.6">L1</text>
<text x="114.3" y="85.5">VI1DAT1/GPIO3_1</text>
<text x="114.3" y="88.1">VI1DAT2/GPIO3_2</text>
<text x="172.7" y="85.5">DACVGA1R</text>
<text x="172.7" y="88.1">DACVGA1G</text>
<text x="186.7" y="84.5">AB1</text>
<text x="186.7" y="87.1">AC2</text>
<text x="186.7" y="89.6">AC3</text>
<text x="107.9" y="92.1">M3</text>
<text x="107.9" y="94.7">M2</text>
<text x="114.3" y="90.6">VI1DAT3/GPIO3_3</text>
<text x="114.3" y="93.2">VI1DAT4/GPIO3_4</text>
<text x="114.3" y="95.7">VI1DAT5/GPIO3_5</text>
<text x="172.7" y="90.6">DACVGA1B</text>
<text x="176.5" y="93.2">VGAHS</text>
<text x="176.5" y="95.7">VGAVS</text>
<text x="186.7" y="92.1">AA4</text>
<text x="186.7" y="94.7">AB4</text>
<text x="107.9" y="97.2">M1</text>
<text x="107.9" y="99.8">N1</text>
<text x="114.3" y="98.2">VI1DAT6/GPIO3_6</text>
<text x="114.3" y="100.8">VI1DAT7/GPIO3_7</text>
<text x="172.7" y="103.3">DACVGA0R</text>
<text x="186.7" y="102.3">AA1</text>
<text x="186.7" y="107.4">W2</text>
<text x="107.9" y="112.5">N3</text>
<text x="107.9" y="109.9">R3</text>
<text x="114.3" y="113.5">VI2HS/URXD3/GPIO1_5</text>
<text x="114.3" y="110.9">VI2CK</text>
<text x="172.7" y="108.4">COMPDAC0</text>
<text x="172.7" y="110.9">COMPDAC1</text>
<text x="186.7" y="109.9">AA3</text>
<text x="107.9" y="115">N2</text>
<text x="107.9" y="117.5">P4</text>
<text x="114.3" y="116">VI2VS/UTXD3/GPIO1_6</text>
<text x="114.3" y="118.6">VI2DAT0/GPIO4_0</text>
<text x="172.7" y="118.6">RSETDAC0</text>
<text x="186.7" y="117.5">Y2</text>
<text x="107.9" y="122.6">P2</text>
<text x="107.9" y="125.2">P1</text>
<text x="107.9" y="120.1">P3</text>
<text x="114.3" y="123.6">VI2DAT2/GPIO4_2</text>
<text x="114.3" y="121.1">VI2DAT1/GPIO4_1</text>
<text x="172.7" y="121.1">RSETDAC1</text>
<text x="186.7" y="120.1">Y3</text>
<text x="107.9" y="127.7">R2</text>
<text x="107.9" y="130.2">R1</text>
<text x="114.3" y="126.2">VI2DAT3/GPIO4_3</text>
<text x="114.3" y="128.7">VI2DAT4/GPIO4_4</text>
<text x="114.3" y="131.3">VI2DAT5/GPIO4_5</text>
<text x="170.2" y="131.3">VREFINDAC0</text>
<text x="186.7" y="130.2">W1</text>
<text x="107.9" y="132.8">T2</text>
<text x="107.9" y="135.3">T1</text>
<text x="114.3" y="133.8">VI2DAT6/GPIO4_6</text>
<text x="114.3" y="136.3">VI2DAT7/GPIO4_7</text>
<text x="170.2" y="133.8">VREFINDAC1</text>
<text x="186.7" y="132.8">Y4</text>
<text x="170.2" y="141.4">DVDD10_DAC</text>
<text x="186.7" y="140.4">T9</text>
<text x="107.9" y="148">T4</text>
<text x="107.9" y="145.5">U3</text>
<text x="114.3" y="149">VI3DAT0/GPIO5_0</text>
<text x="114.3" y="146.5">VI3CK</text>
<text x="170.2" y="146.5">DVDD33_DAC</text>
<text x="186.7" y="145.5">W6</text>
<text x="107.9" y="150.6">T3</text>
<text x="107.9" y="153.1">U1</text>
<text x="107.9" y="155.6">U2</text>
<text x="114.3" y="151.6">VI3DAT1/GPIO5_1</text>
<text x="114.3" y="154.1">VI3DAT2/GPIO5_2</text>
<text x="172.7" y="154.1">AVDD33_1</text>
<text x="186.7" y="155.6">W3</text>
<text x="186.7" y="153.1">W4</text>
<text x="107.9" y="158.2">U4</text>
<text x="107.9" y="160.7">V1</text>
<text x="114.3" y="156.7">VI3DAT3/GPIO5_3</text>
<text x="114.3" y="159.2">VI3DAT4/GPIO5_4</text>
<text x="114.3" y="161.7">VI3DAT5/GPIO5_5</text>
<text x="172.7" y="161.7">AVDD33_4</text>
<text x="172.7" y="159.2">AVDD33_3</text>
<text x="172.7" y="156.7">AVDD33_2</text>
<text x="186.7" y="160.7">V4</text>
<text x="186.7" y="158.2">V5</text>
<text x="107.9" y="163.3">V2</text>
<text x="107.9" y="165.8">V3</text>
<text x="114.3" y="164.3">VI3DAT6/GPIO5_6</text>
<text x="114.3" y="166.8">VI3DAT7/GPIO5_7</text>
<text x="170.2" y="171.9">DVSS33_DAC</text>
<text x="170.2" y="169.4">DVSS10_DAC</text>
<text x="186.7" y="170.9">W5</text>
<text x="186.7" y="168.3">T8</text>
<text x="107.9" y="176">F3</text>
<text x="107.9" y="178.5">E3</text>
<text x="114.3" y="177">VOCK/GPIO1_7/SDIOCK/SPICK</text>
<text x="114.3" y="179.5">VODAT0/GPIO2_0/SDIOCMD/SPIDI</text>
<text x="176.5" y="179.5">AVSS2</text>
<text x="176.5" y="177">AVSS1</text>
<text x="186.7" y="178.5">AC1</text>
<text x="186.7" y="176">AC4</text>
<text x="107.9" y="181">E2</text>
<text x="107.9" y="183.6">E1</text>
<text x="114.3" y="182.1">VODAT1/GPIO2_1/SDIODAT0/SPIDO</text>
<text x="114.3" y="184.6">VODAT2/GPIO2_2/SDIODAT1/SPICSN0</text>
<text x="176.5" y="184.6">AVSS4</text>
<text x="176.5" y="182.1">AVSS3</text>
<text x="186.7" y="183.6">AB2</text>
<text x="186.7" y="181">AB3</text>
<text x="107.9" y="186.1">F4</text>
<text x="107.9" y="188.7">F2</text>
<text x="107.9" y="191.2">F1</text>
<text x="114.3" y="187.1">VODAT3/GPIO2_3/SDIODAT2/SPICSN1</text>
<text x="114.3" y="189.7">VODAT4/GPIO2_4/SDIODAT3</text>
<text x="176.5" y="189.7">AVSS6</text>
<text x="176.5" y="187.1">AVSS5</text>
<text x="186.7" y="191.2">U5</text>
<text x="186.7" y="188.7">Y1</text>
<text x="186.7" y="186.1">AA2</text>
<text x="107.9" y="196.3">G2</text>
<text x="107.9" y="193.7">G3</text>
<text x="114.3" y="192.2">VODAT5/GPIO2_5/SDIODETC</text>
<text x="114.3" y="197.3">VODAT7/SATALEDN1</text>
<text x="114.3" y="194.8">VODAT6/SATALEDN0</text>
<text x="176.5" y="197.3">AVSS9</text>
<text x="176.5" y="194.8">AVSS8</text>
<text x="176.5" y="192.2">AVSS7</text>
<text x="186.7" y="196.3">R8</text>
<text x="186.7" y="193.7">T5</text>
<text x="175.3" y="199.8">AVSS10</text>
<text x="186.7" y="198.8">P8</text>
</g>
</svg>
